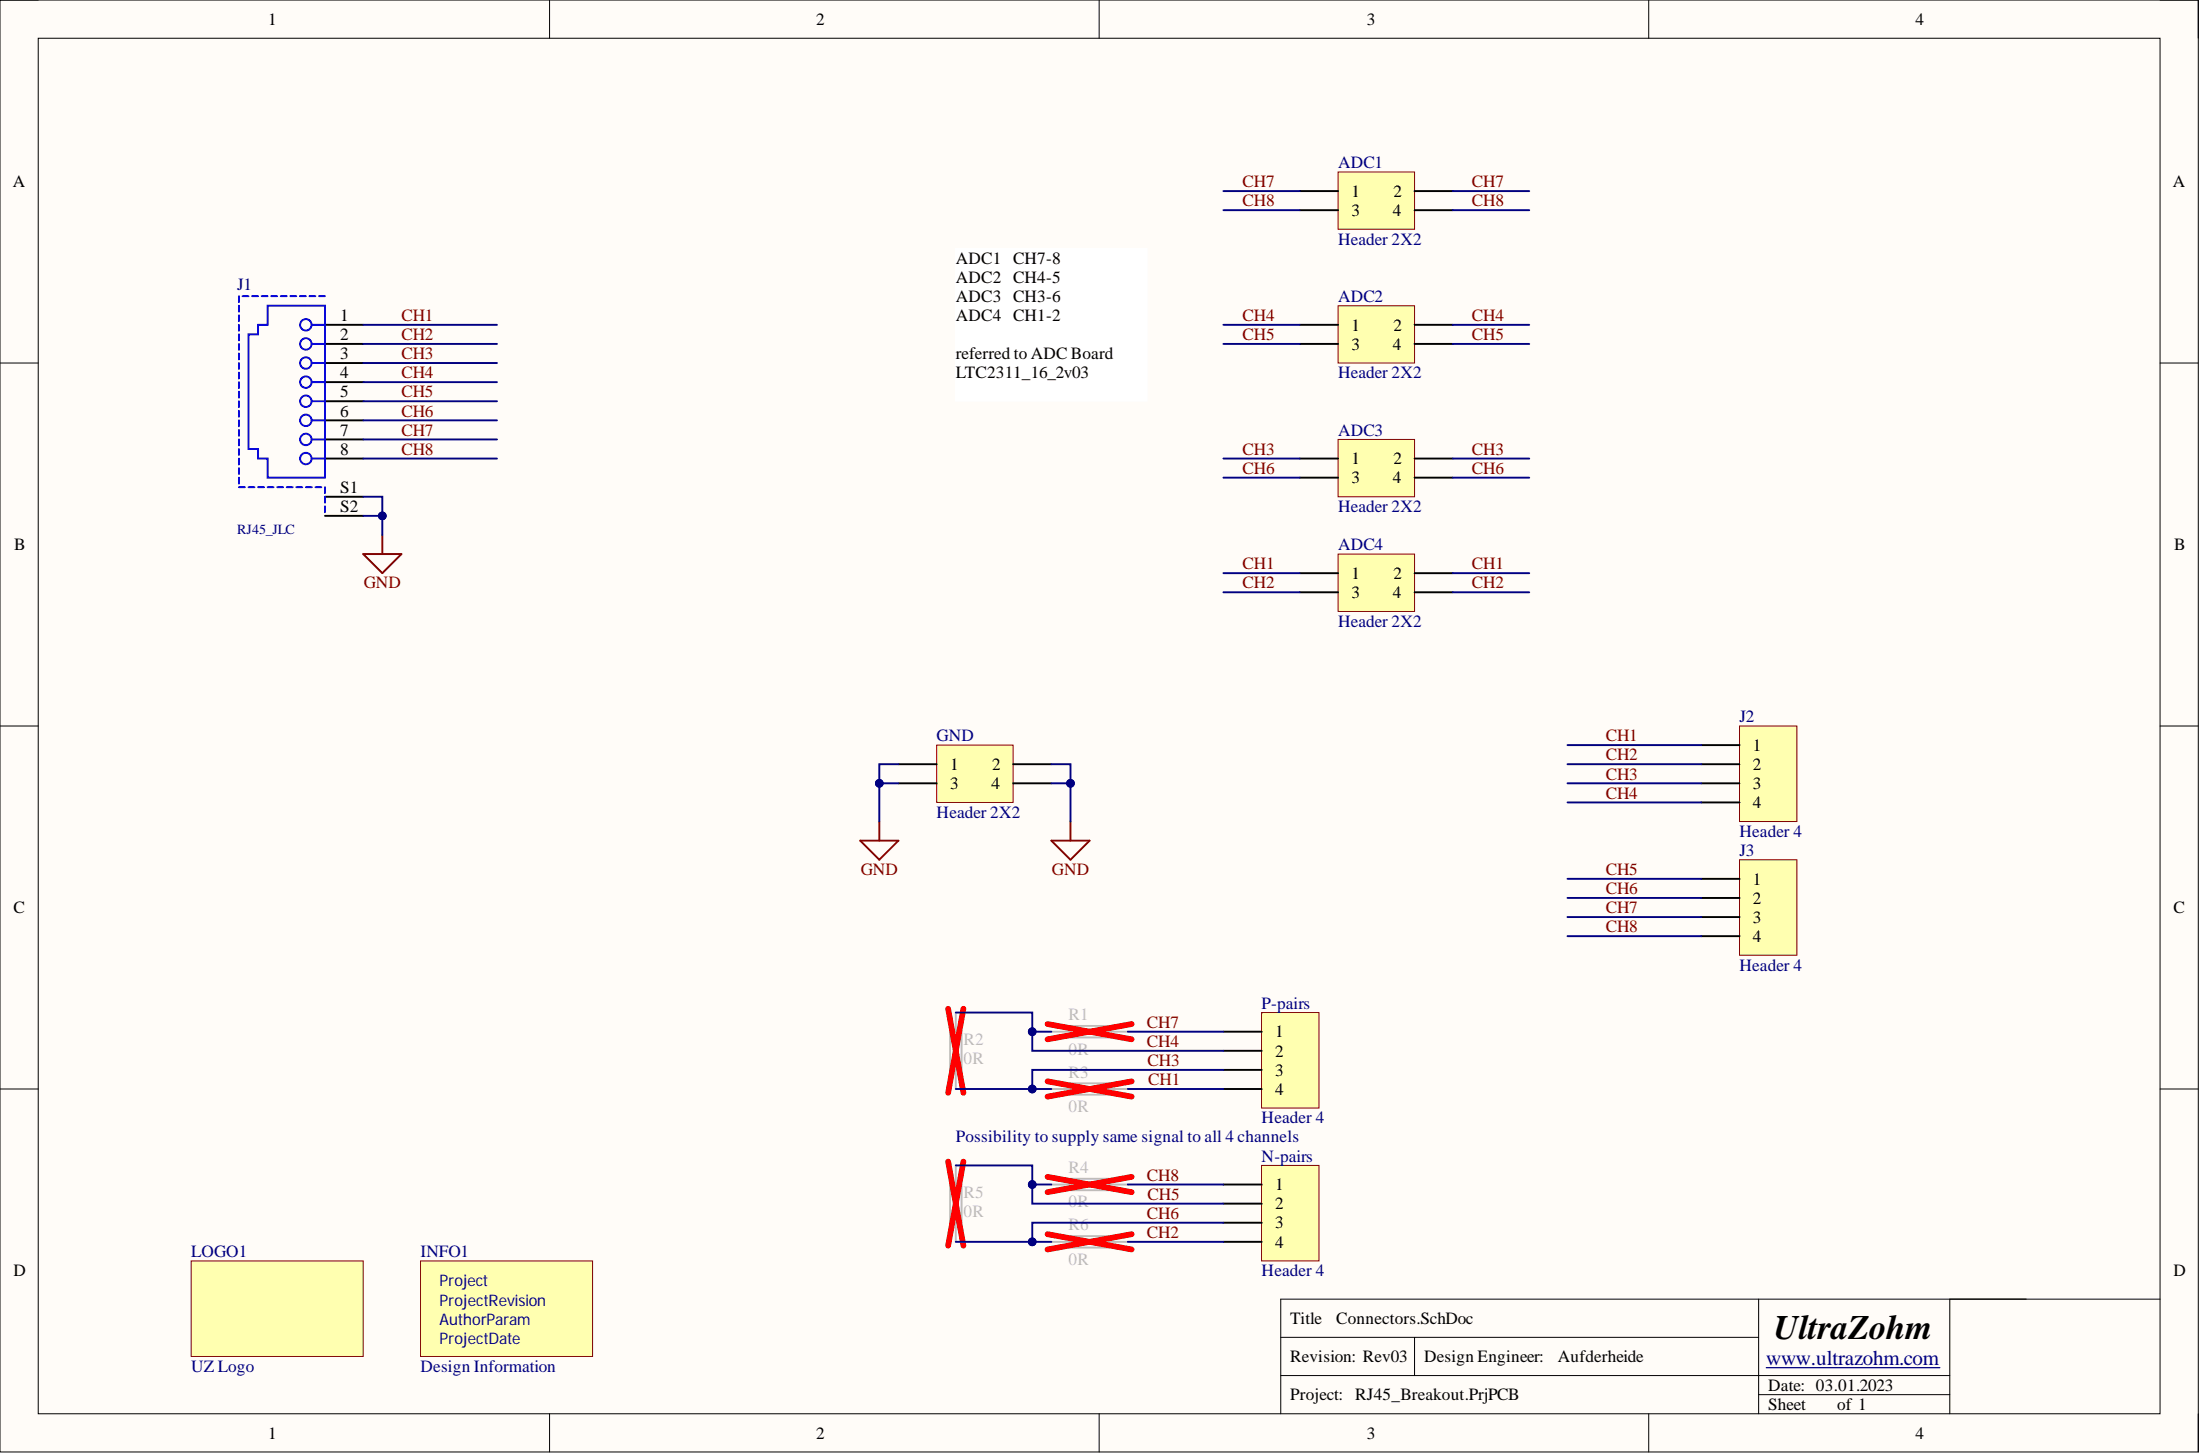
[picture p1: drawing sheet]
<svg xmlns="http://www.w3.org/2000/svg" width="292mm" height="193mm" viewBox="0 0 292 193" stroke-linecap="round" stroke-linejoin="round" font-family="sans-serif">
<path d="M0 0h291.9v192.7h-291.9z" fill-rule="evenodd" fill="#fffcf8"/>
<path d="M0 0h291.9v192.7h-291.9z" fill="none" stroke="#000" stroke-width=".13"/>
<path d="M5.1 5.1h281.7v182.5h-281.7z" fill-rule="evenodd" fill="#fffcf8"/>
<g fill="none" stroke="#000" stroke-width=".13">
<path d="M0 0h5.1M5.1 5.1h281.7v182.5h-281.7zM73 0v5.1M145.9 0v5.1M218.9 0v5.1M286.8 0h5.1v5.1M0 48.2h5.1M286.8 48.2h5.1M0 96.4h5.1M286.8 96.4h5.1M0 144.5h5.1M286.8 144.5h5.1"/>
<path d="M170 177.5h63.5M187.8 177.5v5.1M233.5 172.4v15.2M258.9 172.4v15.2M286.8 172.4h-116.8v15.2M73 187.6v5.1M145.9 187.6v5.1M170 182.6h88.9M218.9 187.6v5.1M233.5 185.1h25.4M291.9 187.6v5.1"/>
</g>
<path d="M234.5 181.5h23.1" fill="none" stroke="#000080" stroke-width=".17"/>
<path d="M48.2 73.5h5.1l-2.5 2.6zM50.8 71v2.5M139.6 111.6h5.1l-2.6 2.5zM142.1 109v2.6" fill="none" stroke="#800000" stroke-width=".25"/>
<path d="M126.9 33h25.4v20.3h-25.4z" fill-rule="evenodd" fill="#fff"/>
<path d="M126.9 33h25.4v20.3h-25.4z" fill="none" stroke="#fff" stroke-width=".13"/>
<path d="M167.5 134.4h7.6v12.7h-7.6z" fill-rule="evenodd" fill="#ffffb0"/>
<path d="M167.5 134.4h7.6v12.7h-7.6z" fill="none" stroke="#800000" stroke-width=".13"/>
<path d="M162.4 136.9h5.1M162.4 139.5h5.1M162.4 142h5.1M162.4 144.5h5.1" fill="none" stroke="#000" stroke-width=".25"/>
<path d="M167.5 154.7h7.6v12.6h-7.6z" fill-rule="evenodd" fill="#ffffb0"/>
<path d="M167.5 154.7h7.6v12.6h-7.6z" fill="none" stroke="#800000" stroke-width=".13"/>
<path d="M162.4 157.2h5.1M162.4 159.7h5.1M162.4 162.3h5.1M162.4 164.8h5.1" fill="none" stroke="#000" stroke-width=".25"/>
<path d="M25.4 167.3h22.8v12.7h-22.8z" fill-rule="evenodd" fill="#ffffb0"/>
<path d="M25.4 167.3h22.8v12.7h-22.8z" fill="none" stroke="#800000" stroke-width=".13"/>
<path d="M55.8 167.3h22.9v12.7h-22.9z" fill-rule="evenodd" fill="#ffffb0"/>
<path d="M55.8 167.3h22.9v12.7h-22.9z" fill="none" stroke="#800000" stroke-width=".13"/>
<path d="M177.7 22.8h10.1v7.6h-10.1z" fill-rule="evenodd" fill="#ffffb0"/>
<path d="M177.7 22.8h10.1v7.6h-10.1z" fill="none" stroke="#800000" stroke-width=".13"/>
<path d="M172.6 25.4h5.1M172.6 27.9h5.1M187.8 25.4h5.1M187.8 27.9h5.1" fill="none" stroke="#000" stroke-width=".25"/>
<path d="M124.4 98.9h10.1v7.6h-10.1z" fill-rule="evenodd" fill="#ffffb0"/>
<path d="M124.4 98.9h10.1v7.6h-10.1z" fill="none" stroke="#800000" stroke-width=".13"/>
<path d="M119.3 101.4h5.1M119.3 104h5.1M134.5 101.4h5.1M134.5 104h5.1" fill="none" stroke="#000" stroke-width=".25"/>
<path d="M114.2 111.6h5.1l-2.6 2.5zM116.7 109v2.6" fill="none" stroke="#800000" stroke-width=".25"/>
<path d="M177.7 40.6h10.1v7.6h-10.1z" fill-rule="evenodd" fill="#ffffb0"/>
<path d="M177.7 40.6h10.1v7.6h-10.1z" fill="none" stroke="#800000" stroke-width=".13"/>
<path d="M172.6 43.1h5.1M172.6 45.6h5.1M187.8 43.1h5.1M187.8 45.6h5.1" fill="none" stroke="#000" stroke-width=".25"/>
<path d="M177.7 58.3h10.1v7.6h-10.1z" fill-rule="evenodd" fill="#ffffb0"/>
<path d="M177.7 58.3h10.1v7.6h-10.1z" fill="none" stroke="#800000" stroke-width=".13"/>
<path d="M172.6 60.9h5.1M172.6 63.4h5.1M187.8 60.9h5.1M187.8 63.4h5.1" fill="none" stroke="#000" stroke-width=".25"/>
<path d="M177.7 73.5h10.1v7.6h-10.1z" fill-rule="evenodd" fill="#ffffb0"/>
<path d="M177.7 73.5h10.1v7.6h-10.1z" fill="none" stroke="#800000" stroke-width=".13"/>
<path d="M172.6 76.1h5.1M172.6 78.6h5.1M187.8 76.1h5.1M187.8 78.6h5.1" fill="none" stroke="#000" stroke-width=".25"/>
<g fill="none" stroke="#bfbebc" stroke-width=".25">
<path d="M126.1 136.9h1.6v5.1h-1.6zM126.9 134.4v2.5M139.6 136.9h2.5M142.1 136.2h5.1v1.5h-5.1zM147.2 136.9h2.5M126.1 157.2h1.6v5.1h-1.6zM126.9 142v2.5M126.9 154.7v2.5M139.6 157.2h2.5M139.6 144.5h2.5M142.1 143.8h5.1v1.5h-5.1zM142.1 156.4h5.1v1.6h-5.1z"/>
<path d="M147.2 157.2h2.5M147.2 144.5h2.5M126.9 162.3v2.5M139.6 164.8h2.5M142.1 164.1h5.1v1.5h-5.1zM147.2 164.8h2.5"/>
</g>
<path d="M125.9 133.9l2 11.1M127.9 133.9l-2 11.1M139.1 135.9l11.2 2M150.3 135.9l-11.2 2M125.9 154.2l2 11.1M127.9 154.2l-2 11.1M139.1 143.5l11.2 2M139.1 156.2l11.2 2M150.3 143.5l-11.2 2M150.3 156.2l-11.2 2M139.1 163.8l11.2 2M150.3 163.8l-11.2 2" fill="none" stroke="#f00" stroke-width=".76"/>
<path d="M231 96.4h7.6v12.6h-7.6z" fill-rule="evenodd" fill="#ffffb0"/>
<path d="M231 96.4h7.6v12.6h-7.6z" fill="none" stroke="#800000" stroke-width=".13"/>
<path d="M225.9 98.9h5.1M225.9 101.4h5.1M225.9 104h5.1M225.9 106.5h5.1" fill="none" stroke="#000" stroke-width=".25"/>
<path d="M231 114.1h7.6v12.7h-7.6z" fill-rule="evenodd" fill="#ffffb0"/>
<path d="M231 114.1h7.6v12.7h-7.6z" fill="none" stroke="#800000" stroke-width=".13"/>
<g fill="none" stroke="#000" stroke-width=".25">
<path d="M43.1 43.1h5.1M43.1 45.6h5.1M43.1 48.2h5.1M43.1 50.7h5.1M43.1 53.3h5.1M43.1 55.8h5.1M43.1 58.3h5.1M43.1 65.9h5.1M43.1 68.5h5.1M43.1 60.9h5.1M225.9 116.6h5.1M225.9 119.2h5.1"/>
<path d="M225.9 121.7h5.1M225.9 124.2h5.1"/>
</g>
<g fill="none" stroke="#00f" stroke-width=".25">
<path d="M31.7 39.3v.8M32.2 39.3h.8M33.5 39.3h.8M34.7 39.3h.8M36 39.3h.8M37.3 39.3h.8M38.5 39.3h.8M39.8 39.3h.8M41.1 39.3h.8M42.4 39.3h.7M31.7 40.6v.8M31.7 41.8v.8"/>
<path d="M31.7 43.1v.8M31.7 44.4v.8M31.7 45.6v.8M31.7 46.9v.8M31.7 48.2v.8M31.7 49.4v.8M31.7 50.7v.8M31.7 52v.8M31.7 53.3v.7M31.7 54.5v.8M31.7 55.8v.8M31.7 57.1v.7"/>
<path d="M31.7 58.3v.8M31.7 59.6v.8M35.5 40.6h7.6v22.8h-7.6v-2.5h-1.2v-1.3h-1.3v-15.2h1.3v-1.3h1.2zM41.4 58.3h1.7M41.4 53.3h1.7M41.4 55.8h1.7M41.4 48.2h1.7M41.4 50.7h1.7M41.4 43.1h1.7M41.4 45.6h1.7M31.7 60.9v.7M31.7 62.1v.8"/>
<path d="M31.7 63.4v.8M31.7 64.7h.8M33 64.7h.8M34.3 64.7h.8M35.5 64.7h.8M36.8 64.7h.8M38.1 64.7h.8M39.3 64.7h.8M40.6 64.7h.8M41.4 60.9h1.7M41.9 64.7h.8M43.1 64.7v.8"/>
<path d="M43.1 65.9v.8M43.1 67.2v.8"/>
<circle cx="40.6" cy="48.2" r=".76"/>
<circle cx="40.6" cy="55.8" r=".76"/>
<circle cx="40.6" cy="50.7" r=".76"/>
<circle cx="40.6" cy="53.3" r=".76"/>
<circle cx="40.6" cy="43.1" r=".76"/>
<circle cx="40.6" cy="45.6" r=".76"/>
<circle cx="40.6" cy="58.3" r=".76"/>
<circle cx="40.6" cy="60.9" r=".76"/>
</g>
<path d="M48.2 65.9h2.6v5.1" fill="none" stroke="#000080" stroke-width=".25"/>
<circle cx="50.8" cy="68.5" r=".51" fill="#000080"/>
<circle cx="50.8" cy="68.5" r=".51" fill="none" stroke="#000080" stroke-width=".13"/>
<path d="M48.2 68.5h2.6" fill="none" stroke="#000080" stroke-width=".25"/>
<circle cx="50.8" cy="68.5" r=".51" fill="#000080"/>
<circle cx="50.8" cy="68.5" r=".51" fill="none" stroke="#000080" stroke-width=".13"/>
<g fill="none" stroke="#000080" stroke-width=".25">
<path d="M48.2 43.1h17.8M48.2 45.6h17.8M48.2 48.2h17.8M48.2 50.7h17.8M48.2 53.3h17.8M48.2 55.8h17.8M48.2 58.3h17.8M48.2 60.9h17.8M208.1 98.9h17.8M139.6 101.4h2.5v7.6M208.1 101.4h17.8M208.1 104h17.8"/>
<path d="M208.1 106.5h17.8M208.1 116.6h17.8M208.1 119.2h17.8M208.1 124.2h17.8M208.1 121.7h17.8"/>
</g>
<circle cx="142.1" cy="104" r=".51" fill="#000080"/>
<circle cx="142.1" cy="104" r=".51" fill="none" stroke="#000080" stroke-width=".13"/>
<path d="M139.6 104h2.5" fill="none" stroke="#000080" stroke-width=".25"/>
<circle cx="142.1" cy="104" r=".51" fill="#000080"/>
<circle cx="142.1" cy="104" r=".51" fill="none" stroke="#000080" stroke-width=".13"/>
<path d="M162.4 25.4h10.2M192.9 43.1h10.1M192.9 45.6h10.1M192.9 60.9h10.1M192.9 63.4h10.1M192.9 76.1h10.1M192.9 78.6h10.1M139.6 136.9h-2.5v2.6h25.3M149.7 136.9h12.7M149.7 144.5h12.7" fill="none" stroke="#000080" stroke-width=".25"/>
<circle cx="137.1" cy="136.9" r=".51" fill="#000080"/>
<circle cx="137.1" cy="136.9" r=".51" fill="none" stroke="#000080" stroke-width=".13"/>
<path d="M162.4 142h-25.3v2.5h2.5" fill="none" stroke="#000080" stroke-width=".25"/>
<circle cx="137.1" cy="144.5" r=".51" fill="#000080"/>
<circle cx="137.1" cy="144.5" r=".51" fill="none" stroke="#000080" stroke-width=".13"/>
<path d="M126.9 134.4h10.2v2.5" fill="none" stroke="#000080" stroke-width=".25"/>
<circle cx="137.1" cy="136.9" r=".51" fill="#000080"/>
<circle cx="137.1" cy="136.9" r=".51" fill="none" stroke="#000080" stroke-width=".13"/>
<path d="M126.9 144.5h10.2" fill="none" stroke="#000080" stroke-width=".25"/>
<circle cx="137.1" cy="144.5" r=".51" fill="#000080"/>
<circle cx="137.1" cy="144.5" r=".51" fill="none" stroke="#000080" stroke-width=".13"/>
<path d="M139.6 157.2h-2.5v2.5h25.3M149.7 157.2h12.7M149.7 164.8h12.7" fill="none" stroke="#000080" stroke-width=".25"/>
<circle cx="137.1" cy="157.2" r=".51" fill="#000080"/>
<circle cx="137.1" cy="157.2" r=".51" fill="none" stroke="#000080" stroke-width=".13"/>
<path d="M162.4 162.3h-25.3v2.5h2.5" fill="none" stroke="#000080" stroke-width=".25"/>
<circle cx="137.1" cy="164.8" r=".51" fill="#000080"/>
<circle cx="137.1" cy="164.8" r=".51" fill="none" stroke="#000080" stroke-width=".13"/>
<path d="M126.9 154.7h10.2v2.5" fill="none" stroke="#000080" stroke-width=".25"/>
<circle cx="137.1" cy="157.2" r=".51" fill="#000080"/>
<circle cx="137.1" cy="157.2" r=".51" fill="none" stroke="#000080" stroke-width=".13"/>
<path d="M126.9 164.8h10.2" fill="none" stroke="#000080" stroke-width=".25"/>
<circle cx="137.1" cy="164.8" r=".51" fill="#000080"/>
<circle cx="137.1" cy="164.8" r=".51" fill="none" stroke="#000080" stroke-width=".13"/>
<path d="M162.4 27.9h10.2M192.9 27.9h10.1M192.9 25.4h10.1M116.7 104h2.6" fill="none" stroke="#000080" stroke-width=".25"/>
<circle cx="116.7" cy="104" r=".51" fill="#000080"/>
<circle cx="116.7" cy="104" r=".51" fill="none" stroke="#000080" stroke-width=".13"/>
<path d="M119.3 101.4h-2.6v7.6" fill="none" stroke="#000080" stroke-width=".25"/>
<circle cx="116.7" cy="104" r=".51" fill="#000080"/>
<circle cx="116.7" cy="104" r=".51" fill="none" stroke="#000080" stroke-width=".13"/>
<path d="M162.4 43.1h10.2M162.4 45.6h10.2M162.4 60.9h10.2M162.4 63.4h10.2M162.4 76.1h10.2M162.4 78.6h10.2" fill="none" stroke="#000080" stroke-width=".25"/>
<text font-size="4.6" x="235.5" y="177.7">UltraZohm</text>
<text font-size="2.8" fill="#000080" x="234.5" y="181.2">www.ultrazohm.com</text>
<g font-size="2.3">
<text x="35.6" y="3.3">1</text>
<text x="108.4" y="3.3">2</text>
<text x="181.5" y="3.3">3</text>
<text x="254.3" y="3.3">4</text>
<text x="1.7" y="24.9">A</text>
<text x="179.4" y="26.1">1</text>
<text x="179.4" y="28.7">3</text>
<text x="184.9" y="28.7">4</text>
<text x="185" y="26.1">2</text>
<text x="288.5" y="24.9">A</text>
<text x="126.9" y="35">ADC1 CH7-8</text>
<text x="126.9" y="37.5">ADC2 CH4-5</text>
<text x="126.9" y="40.1">ADC3 CH3-6</text>
<text x="45.2" y="42.6">1</text>
<text x="45.2" y="45.1">2</text>
<text x="45.2" y="47.7">3</text>
<text x="126.9" y="42.6">ADC4 CH1-2</text>
<text x="126.9" y="47.7">referred to ADC Board</text>
<text x="179.4" y="43.9">1</text>
<text x="179.4" y="46.4">3</text>
<text x="184.9" y="46.4">4</text>
<text x="185" y="43.9">2</text>
<text x="45.2" y="50.2">4</text>
<text x="45.2" y="52.7">5</text>
<text x="126.9" y="50.2">LTC2311_16_2v03</text>
<text x="45.2" y="55.3">6</text>
<text x="45.2" y="57.8">7</text>
<text x="45.2" y="65.4">S1</text>
<text x="45.2" y="60.3">8</text>
<text x="179.4" y="61.6">1</text>
<text x="179.4" y="64.2">3</text>
<text x="184.9" y="64.2">4</text>
<text x="185" y="61.6">2</text>
<text x="45.2" y="68">S2</text>
<text x="1.9" y="73">B</text>
<text x="179.4" y="76.8">1</text>
<text x="185" y="76.8">2</text>
<text x="288.7" y="73">B</text>
<text x="179.4" y="79.4">3</text>
<text x="184.9" y="79.4">4</text>
<text x="232.7" y="99.6">1</text>
<text x="126.1" y="102.2">1</text>
<text x="126.1" y="104.7">3</text>
<text x="131.6" y="104.7">4</text>
<text x="131.7" y="102.2">2</text>
<text x="232.7" y="102.2">2</text>
<text x="232.7" y="104.7">3</text>
<text x="232.7" y="107.3">4</text>
<text x="232.7" y="117.4">1</text>
<text x="232.7" y="119.9">2</text>
<text x="1.8" y="121.2">C</text>
<text x="232.7" y="122.5">3</text>
<text x="232.7" y="125">4</text>
<text x="288.6" y="121.2">C</text>
<text x="169.3" y="137.7">1</text>
<text x="169.3" y="140.2">2</text>
<text x="169.3" y="142.8">3</text>
<text x="169.3" y="145.3">4</text>
<text x="169.3" y="158">1</text>
<text x="169.3" y="160.5">2</text>
<text x="169.3" y="163">3</text>
<text x="169.3" y="165.6">4</text>
<text x="1.8" y="169.4">D</text>
<text x="288.6" y="169.4">D</text>
<text x="171.3" y="175.7">Title</text>
<text x="177.4" y="175.7">Connectors.SchDoc</text>
<text x="171.3" y="180.8">Revision: Rev03</text>
<text x="171.3" y="185.9">Project: RJ45_Breakout.PrjPCB</text>
<text x="189.1" y="180.8">Design Engineer:</text>
<text x="206.8" y="180.8">Aufderheide</text>
<text x="234.8" y="184.6">Date: 03.01.2023</text>
<text x="35.6" y="190.9">1</text>
<text x="108.4" y="190.9">2</text>
<text x="181.5" y="190.9">3</text>
<text x="234.8" y="187.1">Sheet</text>
<text x="243.9" y="187.1">of 1</text>
<text x="254.3" y="190.9">4</text>
</g>
<g font-size="2.3" fill="#000080">
<text x="177.7" y="22.3">ADC1</text>
<text x="177.7" y="32.5">Header 2X2</text>
<text x="31.5" y="38.5">J1</text>
<text x="177.7" y="40.1">ADC2</text>
<text x="177.7" y="50.2">Header 2X2</text>
<text x="177.7" y="57.8">ADC3</text>
<text x="177.7" y="68">Header 2X2</text>
<text x="177.7" y="73">ADC4</text>
<text x="177.7" y="83.2">Header 2X2</text>
<text x="231" y="95.8">J2</text>
<text x="124.4" y="98.4">GND</text>
<text x="124.4" y="108.5">Header 2X2</text>
<text x="231" y="111.1">Header 4</text>
<text x="231" y="113.6">J3</text>
<text x="231" y="128.8">Header 4</text>
<text x="167.5" y="133.9">P-pairs</text>
<text x="167.5" y="149.1">Header 4</text>
<text x="126.9" y="151.6">Possibility to supply same signal to all 4 channels</text>
<text x="167.5" y="154.2">N-pairs</text>
<text x="25.4" y="166.8">LOGO1</text>
<text x="55.8" y="166.8">INFO1</text>
<text x="167.5" y="169.4">Header 4</text>
<text x="25.4" y="182.1">UZ Logo</text>
<text x="55.8" y="182.1">Design Information</text>
</g>
<g font-size="2.3" fill="#800000">
<text x="165" y="24.9">CH7</text>
<text x="165" y="27.4">CH8</text>
<text x="195.4" y="27.4">CH8</text>
<text x="195.4" y="24.9">CH7</text>
<text x="53.3" y="47.7">CH3</text>
<text x="53.3" y="45.1">CH2</text>
<text x="53.3" y="42.6">CH1</text>
<text x="165" y="45.1">CH5</text>
<text x="165" y="42.6">CH4</text>
<text x="195.4" y="45.1">CH5</text>
<text x="195.4" y="42.6">CH4</text>
<text x="53.3" y="52.7">CH5</text>
<text x="53.3" y="50.2">CH4</text>
<text x="53.3" y="57.8">CH7</text>
<text x="53.3" y="55.3">CH6</text>
<text x="53.3" y="60.3">CH8</text>
<text x="165" y="62.9">CH6</text>
<text x="165" y="60.3">CH3</text>
<text x="195.4" y="62.9">CH6</text>
<text x="195.4" y="60.3">CH3</text>
<text x="165" y="75.6">CH1</text>
<text x="195.4" y="75.6">CH1</text>
<text x="48.3" y="78.1">GND</text>
<text x="165" y="78.1">CH2</text>
<text x="195.4" y="78.1">CH2</text>
<text x="213.2" y="100.9">CH2</text>
<text x="213.2" y="98.4">CH1</text>
<text x="213.2" y="103.5">CH3</text>
<text x="213.2" y="106">CH4</text>
<text x="114.3" y="116.1">GND</text>
<text x="139.7" y="116.1">GND</text>
<text x="213.2" y="118.7">CH6</text>
<text x="213.2" y="116.1">CH5</text>
<text x="213.2" y="121.2">CH7</text>
<text x="213.2" y="123.7">CH8</text>
<text x="152.3" y="136.4">CH7</text>
<text x="152.3" y="138.9">CH4</text>
<text x="152.4" y="141.5">CH3</text>
<text x="152.5" y="144">CH1</text>
<text x="152.3" y="156.7">CH8</text>
<text x="152.3" y="161.8">CH6</text>
<text x="152.4" y="159.2">CH5</text>
<text x="152.3" y="164.3">CH2</text>
</g>
<g font-size="2.3" fill="#bfbebc">
<text x="141.9" y="135.4">R1</text>
<text x="127.9" y="138.7">R2</text>
<text x="127.9" y="141.2">0R</text>
<text x="141.9" y="140">0R</text>
<text x="141.9" y="143">R3</text>
<text x="141.9" y="147.6">0R</text>
<text x="141.9" y="155.7">R4</text>
<text x="127.9" y="159">R5</text>
<text x="127.9" y="161.5">0R</text>
<text x="141.9" y="160.2">0R</text>
<text x="141.9" y="163.3">R6</text>
<text x="141.9" y="167.9">0R</text>
</g>
<g font-size="2.1" fill="#000080">
<text x="58.4" y="170.7">Project</text>
<text x="58.4" y="173.3">ProjectRevision</text>
<text x="58.4" y="175.8">AuthorParam</text>
<text x="58.4" y="178.3">ProjectDate</text>
</g>
<text font-size="1.9" fill="#000080" x="31.5" y="70.8">RJ45_JLC</text>
</svg>
